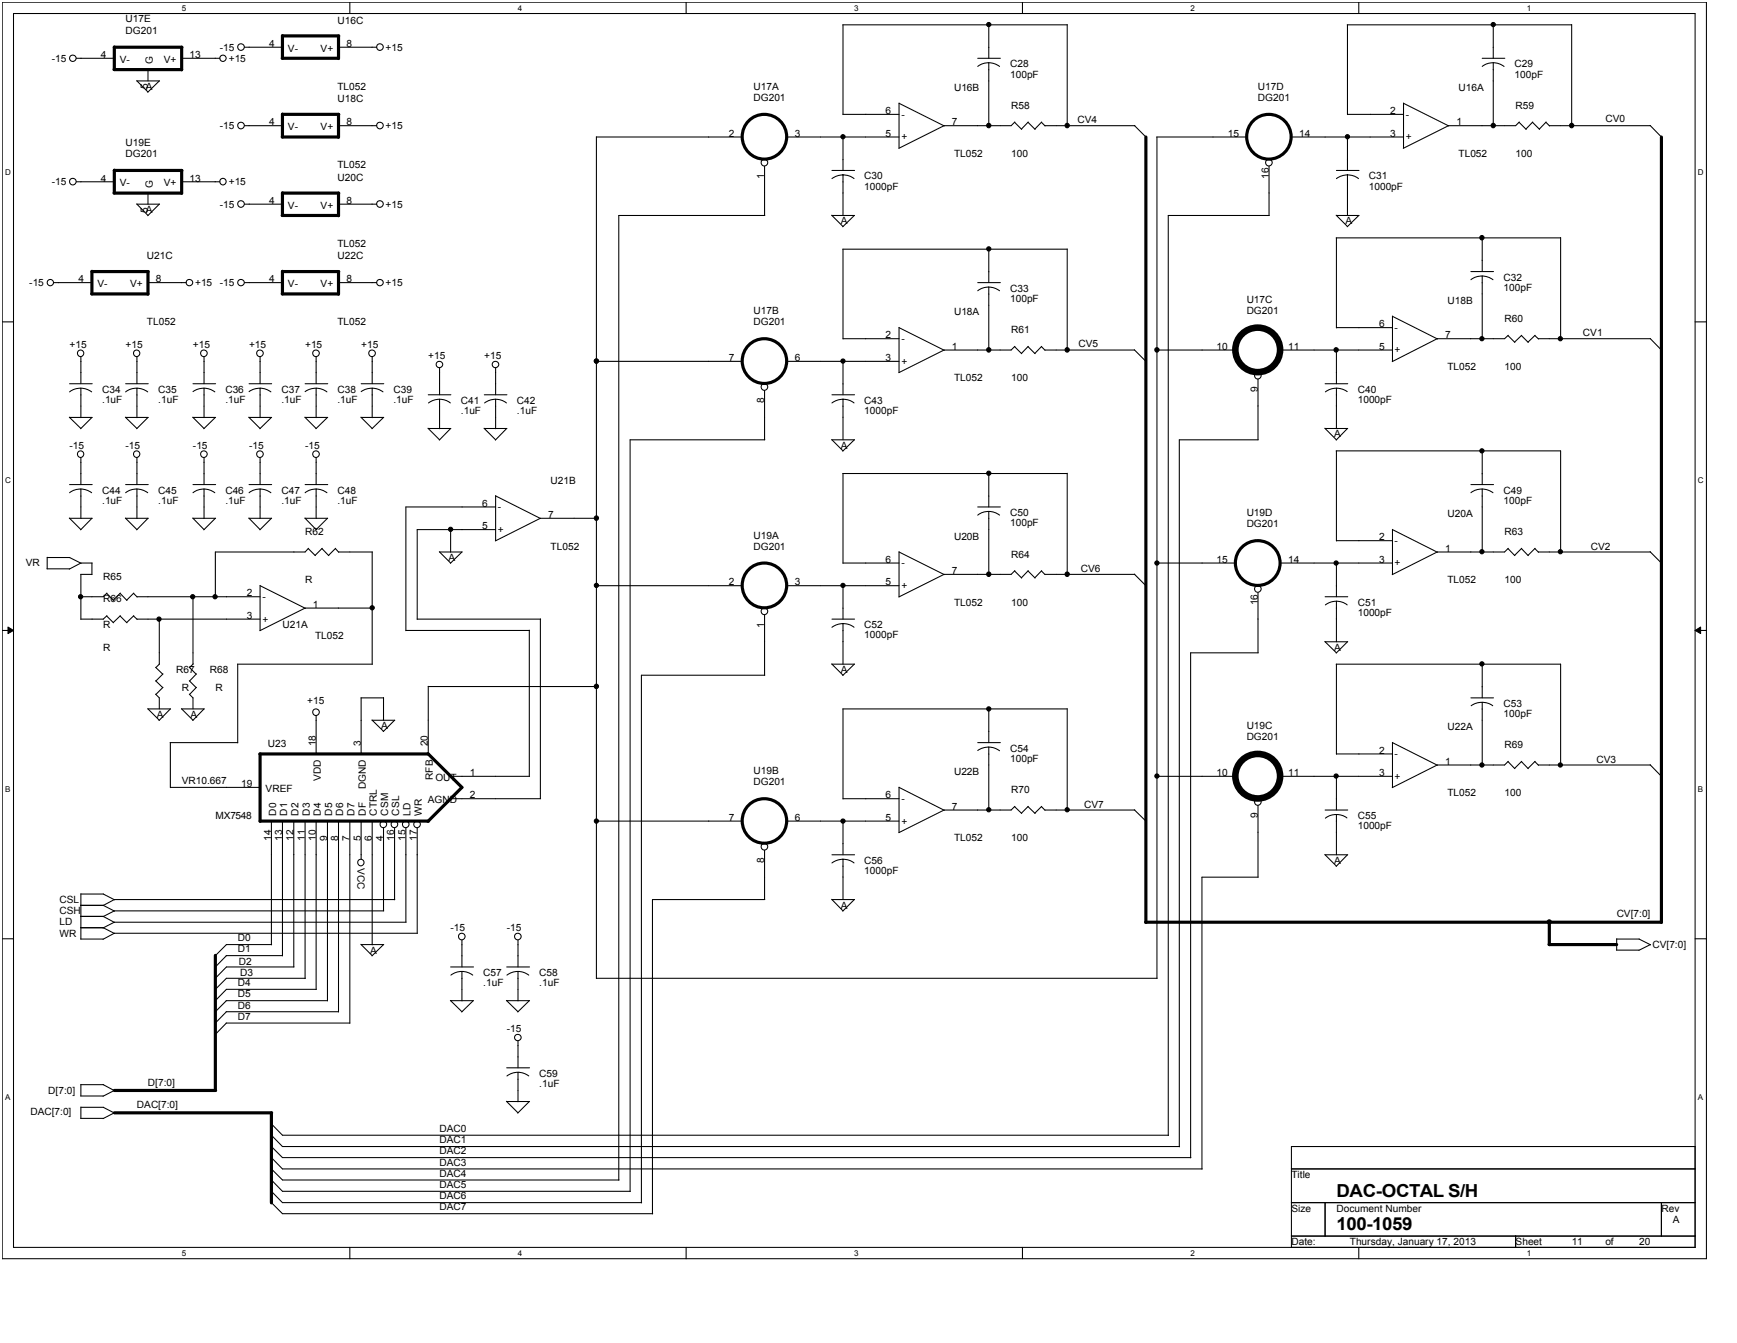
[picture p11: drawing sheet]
<svg xmlns="http://www.w3.org/2000/svg" width="279mm" height="216mm" viewBox="0 0 279 216" stroke-linecap="round" stroke-linejoin="round" font-family="sans-serif">
<path d="M.4 .4h274.1v202h-274.1zM2.2 2.2h270.5v198.3h-270.5z" fill="none" stroke="#000" stroke-width=".17"/>
<g fill="#fff">
<path d="M29.2 .6h.7v1.4h-.7z"/>
<path d="M29.2 200.7h.7v1.4h-.7z"/>
</g>
<path d="M56.3 .4v1.8M56.3 200.5v1.9" fill="none" stroke="#000" stroke-width=".17"/>
<g fill="#fff">
<path d="M83.3 .6h.7v1.4h-.7z"/>
<path d="M83.3 200.7h.7v1.4h-.7z"/>
</g>
<path d="M110.4 .4v1.8M110.4 200.5v1.9" fill="none" stroke="#000" stroke-width=".17"/>
<g fill="#fff">
<path d="M137.4 .6h.7v1.4h-.7z"/>
<path d="M137.4 200.7h.7v1.4h-.7z"/>
</g>
<path d="M164.5 .4v1.8M164.5 200.5v1.9" fill="none" stroke="#000" stroke-width=".17"/>
<g fill="#fff">
<path d="M191.5 .6h.7v1.4h-.7z"/>
<path d="M191.5 200.7h.7v1.4h-.7z"/>
</g>
<path d="M218.6 .4v1.8M218.6 200.5v1.9" fill="none" stroke="#000" stroke-width=".17"/>
<g fill="#fff">
<path d="M245.6 .6h.7v1.4h-.7z"/>
<path d="M245.6 200.7h.7v1.4h-.7z"/>
<path d="M.8 26.9h.9v1.4h-.9z"/>
<path d="M273.1 26.9h.9v1.4h-.9z"/>
<path d="M.8 76.5h.9v1.4h-.9z"/>
<path d="M273.1 76.5h.9v1.4h-.9z"/>
</g>
<path d="M.4 51.7h1.8M272.7 51.7h1.8" fill="none" stroke="#000" stroke-width=".17"/>
<g fill="#fff">
<path d="M.8 126.1h.8v1.4h-.8z"/>
<path d="M273.1 126.1h.8v1.4h-.8z"/>
</g>
<path d="M.4 101.4h1.8M272.7 101.4h1.8" fill="none" stroke="#000" stroke-width=".17"/>
<path d="M1.3 100.8l.9 .6-.9 .5zM272.7 101.4l.8-.6v1.1z" fill="#000"/>
<path d="M1.3 100.8l.9 .6-.9 .5zM272.7 101.4l.8-.6v1.1z" fill="none" stroke="#000" stroke-width=".16"/>
<g fill="#fff">
<path d="M.8 175.7h.8v1.4h-.8z"/>
<path d="M273.1 175.7h.8v1.4h-.8z"/>
</g>
<g fill="none" stroke="#000" stroke-width=".17">
<path d="M12.3 9.4h6.1M22 13l1.8 1.8M22 13h3.7M23.8 11.2v1.8M25.6 13l-1.8 1.8M29.2 9.4h6.2M39.3 7.6h6.1M54.5 7.6h6.1M135.6 4h36.1M135.6 4v14.4M135.6 18.4h9M144.6 16.6v7.2"/>
<path d="M144.6 16.6l7.3 3.6M157.3 9.4h3.6M159 10.1l.8 .1 1 .5M159 10.1l-1.1 .2-.6 .4M159 4v5.4M159 10.1v10.1M163.2 19.7l1.1 1.1M163.2 19.6l-.6 .6h-10.7l-7.3 3.6M165.4 19.7l1.1 1.1M165.4 19.6l-1.1 1.2M167.5 19.7l.6 .5M167.6 19.6l-1.1 1.2"/>
<path d="M171.7 4v16.2M216.7 4h36.1M216.7 4v14.4M216.7 18.4h9.1M225.8 16.6v7.2M225.8 16.6l7.2 3.6M238.4 9.4h3.7M240.2 10.1l.7 .1 1 .5M240.2 10.1l-1.1 .2-.7 .4M240.2 4v5.4M240.2 10.1v10.1M244.3 19.7l1.2 1.1"/>
<path d="M244.4 19.6l-.6 .6h-10.8l-7.3 3.6M246.5 19.7l1.1 1.1M246.5 19.6l-1.1 1.2M248.7 19.7l.6 .5M248.7 19.6l-1.1 1.2M252.8 4v16.2M12.3 29.2h6.1M22 32.8l1.8 1.8M22 32.8h3.7M23.8 31v1.8M25.6 32.8l-1.8 1.9M29.2 29.2h6.2"/>
<path d="M39.3 32.8h6.1M39.3 20.2h6.1M54.5 32.8h6.1M54.5 20.2h6.1M95.9 22h23.5M95.9 22v135.3M123 26.7v7.9M123 34.6h-23.5v155.1M126.6 22h18M133.8 34.6l1.8 1.8M133.8 34.6h3.7M133.8 27.4h3.7"/>
<path d="M135.6 28.1l1.1 .2 .7 .4M135.6 28.1l-.8 .1-1 .5M135.6 22v5.4M135.6 28.1v6.5M137.4 34.6l-1.8 1.9M168.1 20.2h14.4M182.5 20.2l1.8 1.8M186.1 22h14.4M186.1 22v135.3M204.1 26.7v7.9M204.2 34.6h-16.3v147.9M207.7 22h18.1"/>
<path d="M214.9 34.6l1.8 1.8M214.9 38.2h36.1M215 34.6h3.6M215 38.2v14.5M215 27.4h3.6M216.7 28.1l1.2 .2 .6 .4M216.7 28.1l-.7 .1-1 .5M216.7 22v5.4M216.7 28.1v6.5M218.6 34.6l-1.9 1.9M238.4 38.2v5.5M249.2 20.2h16.3"/>
<path d="M251 38.2v16.3M265.4 20.2l1.8 1.8M8.6 45.4h6.2M13 57.4v4.3M22 57.4v4.3M23.8 45.4h6.1M32.8 57.4v4.3M39.3 45.4h6.1M41.8 57.4v4.3M50.9 57.4v4.3M54.5 45.4h6.1M59.9 57.4v4.3"/>
<path d="M70.7 59.1v4.4M79.7 59.1v4.4M95.9 58.1h23.5M126.6 58.1h18M135.6 40.1h36.1M135.6 40.1v14.4M135.6 58.1v5.4M135.6 54.5h9M144.6 52.6v7.3M144.6 52.7l7.3 3.6M157.3 45.4h3.6M159 46.2l.8 .1 1 .4"/>
<path d="M159 46.2l-1.1 .2-.6 .3M159 40.1v5.3M159 46.2v10.1M163.2 55.7l1.1 1.2M163.2 55.7l-.6 .6h-10.7l-7.3 3.6M165.4 55.7l1.1 1.2M165.4 55.7l-1.1 1.1M167.5 55.7l.6 .6M167.6 55.7l-1.1 1.1M168.1 56.3h14.4M171.7 40v16.3M182.5 56.2l1.8 1.9"/>
<path d="M186.1 56.3h12.6M205.9 56.3h18.1M215 56.3v5.4M215 52.7h9M224 50.8v7.3M224 50.9l7.2 3.6M236.6 43.7h3.6M238.4 44.4l1.1 .2 .7 .4M238.4 44.4l-1.1 .2-.7 .4M238.4 44.4v10.1M242.6 53.9l1.1 1.1M242.6 53.9l-.6 .6h-10.8l-7.3 3.6"/>
<path d="M244.7 53.9l1.1 1.1M244.8 53.9l-1.2 1.1M246.9 53.9l.6 .6M246.9 53.9l-1.1 1.1M247.4 54.5h18.1M265.4 54.4l1.8 1.9M11.1 67.1l1.9 1.8M11.2 67.1h3.6M11.2 61.7h3.6M11.2 77.9h3.6M13 62.4l1.1 .2 .6 .4M13 62.4l-1.1 .2-.7 .4"/>
<path d="M13 78.6l1.1 .2 .6 .4M13 78.6l-1.1 .2-.7 .4M13 62.4v4.7M13 73.6v4.3M13 78.6v4.8M14.8 67.1l-1.8 1.8M20.2 67.1l1.8 1.8M20.2 67.1h3.6M20.2 61.7h3.6M20.2 77.9h3.6M22 62.4l1.1 .2 .7 .4M22 62.4l-1.1 .2-.7 .4"/>
<path d="M22 78.6l1.1 .2 .7 .4M22 78.6l-1.1 .2-.7 .4M22 62.4v4.7M22 73.6v4.3M22 78.6v4.8M23.8 67.1l-1.8 1.8M31 67.1l1.8 1.8M31 67.1h3.7M31 61.7h3.7M31 77.9h3.7M32.8 62.4l.8 .1 1 .5M32.8 62.4l-1.1 .2-.7 .4"/>
<path d="M32.8 78.6l.8 .1 1 .5M32.8 78.6l-1.1 .2-.7 .4M32.8 62.4v4.7M32.8 73.6v4.3M32.8 78.6v4.8M34.6 67.1l-1.8 1.8M40 67.1l1.8 1.8M40.1 67.1h3.6M40.1 61.7h3.6M40.1 77.9h3.6M41.8 62.4l.8 .1 1 .5M41.8 62.4l-1.1 .2-.6 .4"/>
<path d="M41.8 78.6l.8 .1 1 .5M41.8 78.6l-1.1 .2-.6 .4M41.8 62.4v4.7M41.8 73.6v4.3M41.8 78.6v4.8M43.7 67.1l-1.9 1.8M49 67.1l1.9 1.8M49.1 67.1h3.6M49.1 61.7h3.6M49.1 77.9h3.6M50.9 78.6l.7 .1 1 .5M50.9 78.6l-1.2 .2-.6 .4"/>
<path d="M50.9 62.4l.7 .1 1 .5M50.9 62.4l-1.2 .2-.6 .4M50.9 62.4v4.7M50.9 73.6v4.3M50.9 78.6v4.8M52.7 67.1l-1.9 1.8M58 67.1l1.9 1.8M58.1 67.1h3.6M58.1 61.7h3.6M59.9 62.4l.7 .1 1 .5M59.9 62.4l-1.1 .2-.7 .4M59.9 62.4v4.7"/>
<path d="M61.7 67.1l-1.9 1.8M68.8 68.8l1.9 1.9M68.9 68.9h3.6M68.9 63.5h3.6M70.7 64.2l1.1 .2 .6 .4M70.7 64.2l-.8 .1-1 .5M70.7 64.2v4.7M72.5 68.9l-1.8 1.8M77.9 68.8l1.8 1.9M77.9 68.9h3.6M77.9 63.5h3.6M79.7 64.2l1.1 .2 .7 .4"/>
<path d="M79.7 64.2l-.8 .1-1 .5M79.7 64.2v4.7M79.7 79.7v7.2M79.7 79.7l7.3 3.7M81.5 68.9l-1.8 1.8M123 62.8v7.9M123 70.7h-21.6v120.9M133.8 70.7l1.8 1.8M133.8 70.7h3.7M133.8 63.5h3.7M135.6 76.1h36.1M135.6 64.2l1.1 .2 .7 .4"/>
<path d="M135.6 64.2l-.8 .1-1 .5M135.6 64.2v6.5M135.6 76.1v14.5M137.4 70.7l-1.8 1.8M159 76.1v5.4M171.7 76.1v16.2M202.4 61v9.7M202.4 70.7h-12.7v113.7M213.1 68.8l1.9 1.9M213.1 68.9h3.7M213.1 61.7h3.7M214.9 72.5h36.1v16.3"/>
<path d="M215 62.4l1 .2 .7 .4M215 62.4l-.8 .1-1 .5M215 62.4v6.5M215 72.5v14.5M216.7 68.9l-1.8 1.8M236.6 77.9h3.6M238.4 78.6l1.1 .2 .7 .4M238.4 78.6l-1.1 .2-.7 .4M238.4 72.5v5.4M238.4 78.6v10.2M7.5 91.4h3.7M7.6 89.6h3.6"/>
<path d="M7.6 89.6v1.8M11.1 83.3l1.9 1.8M11.2 83.3h3.6M11.2 89.6l1.9 1M13 92.3h1.8M13 92.3v7.3M14.8 83.3l-1.8 1.9M14.8 90.5v1.9M14.8 90.5h-1.8l-1.9 1M17.2 99l1.1 1.1M17.2 95.4l1.1 1.1M17.2 99l-.6 .5h-3.6"/>
<path d="M17.2 95.3l-.6 .6h-3.6M19.3 99l1.1 1.1M19.3 95.4l1.1 1.1M19.4 99l-1.2 1.1M19.4 95.3l-1.2 1.2M20.2 83.3l1.8 1.8M20.2 83.3h3.6M21.5 99l.6 .6M21.5 95.4l.6 .6M21.5 99l-1.1 1.1M21.5 95.3l-1.1 1.2M22 99.5h19.8"/>
<path d="M22 95.9h19.8M23.8 83.3l-1.8 1.9M25.6 99.5v7.3M31 83.3l1.8 1.8M31 83.3h3.7M31 95.9v10.9M34.6 83.3l-1.8 1.9M40 83.3l1.8 1.8M40.1 83.3h3.6M41.8 94.1v7.3M41.8 94.2l7.3 3.6M43.7 83.3l-1.9 1.9"/>
<path d="M49 83.3l1.9 1.8M49.1 83.3h3.6M49.6 88.2l1.1 1.1M49.6 88.1l-.5 .6h-14.5v7.3M51.8 88.2l1.1 1.1M51.8 88.1l-1.1 1.2M52.7 83.3l-1.9 1.9M53.9 88.2l.6 .6M54 88.1l-1.2 1.2M54.5 88.7h5.4M59.9 88.7v18.1M59.9 97.8h-10.8l-7.3 3.6"/>
<path d="M67.1 99.5h19.9M70.7 88.7l1.8 1.8M70.7 88.7h3.6M72.5 85.1v3.7M74.3 88.7l-1.9 1.9M79.7 81.5h-14.4v19.9M79.7 85.1h-12.6v14.5M86.9 99.5v28.9M95.9 94.2h23.5M96 83.3h-9.1l-7.2 3.7M123 98.9v9.6M126.6 94.2h18"/>
<path d="M133.8 99.5h3.7M135.6 90.5h9M135.6 94.2v5.3M144.6 88.7v7.2M144.6 88.7l7.3 3.7M157.3 81.5h3.6M159 82.2l.8 .1 1 .5M159 82.2l-1.1 .2-.6 .4M159 82.2v10.2M163.2 91.8l1.1 1.1M163.2 91.7l-.6 .6h-10.7l-7.3 3.7M165.4 91.8l1.1 1.1"/>
<path d="M165.4 91.7l-1.1 1.2M167.5 91.8l.6 .6M167.6 91.7l-1.1 1.2M168.1 92.3h14.4M182.5 92.3l1.8 1.9M186.1 90.5h12.6M202.4 95.3v9.6M205.9 90.5h18.1M213.1 95.9h3.7M215 96.7l1 .2 .7 .3M215 96.7l-.8 .1-1 .4M215 90.5v5.4"/>
<path d="M215 96.7v6.5M215 86.9h9M224 85.1v7.2M224 85.1l7.2 3.7M242.6 88.2l1.1 1.1M242.6 88.1l-.6 .6h-10.8l-7.3 3.7M244.7 88.2l1.1 1.1M244.8 88.1l-1.2 1.2M246.9 88.2l.6 .6M246.9 88.1l-1.1 1.2M247.4 88.7h18.1M265.4 88.7l1.8 1.8"/>
<path d="M23.8 113.9l1.8 1.9M23.8 114h3.6M25 111.6l.6 .6v1.8M25 109.4l1.2 1.1M25 107.3l1.2 1.1M25.7 106.7l-.6 .6M26.2 110.5l-1.1 1.1M26.2 108.3l-1.1 1.2M27.4 119.4h10.8M27.4 114l-1.8 1.8M27.4 119.4v7.2M29.2 113.9l1.8 1.9"/>
<path d="M29.2 114h3.7M30.4 111.6l.6 .6v1.8M30.4 109.4l1.2 1.1M30.4 107.3l1.2 1.1M31.1 106.7l-.6 .6M31.6 110.5l-1.1 1.1M31.6 108.3l-1.1 1.2M32.8 114l-1.8 1.8M38.2 106.8h21.7M38.2 106.8v12.6M50.9 115.1v6.1M58 112.2h3.7"/>
<path d="M58.1 112.2v9M59.8 115.7l1.9 1.9M59.9 115.8h3.6M61.7 112.1v3.7M63.5 115.8l-1.9 1.8M65.3 101.4h19.9M68.9 110.3v10.9M68.9 110.4h27.1M85.1 101.3v23.5M123 108.5h-19.8v84.9M133.8 106.7l1.8 1.8M133.8 106.8h3.7"/>
<path d="M135.6 114h36.1M135.6 100.3l1.1 .2 .7 .3M135.6 100.3l-.8 .1-1 .4M135.6 100.3v6.5M135.6 114v14.4M137.4 106.8l-1.8 1.8M157.3 119.4h3.6M159 114v5.4M171.7 113.9v16.3M202.4 104.9h-10.9v81.2M213.1 103.1l1.9 1.8M213.1 103.2h3.7"/>
<path d="M214.9 106.8h36.1v16.2M215 106.8v14.4M216.7 103.2l-1.8 1.8M224 119.3v7.3M224 119.4l7.2 3.6M236.6 112.2h3.6M238.4 112.9l1.1 .2 .6 .4M238.4 112.9l-1.1 .2-.7 .4M238.4 106.8v5.4M238.4 112.9v10.1M27.4 126.6h14.4M43.7 132v19.9"/>
<path d="M45.4 132v21.7M47.3 132v23.4M49.1 132v25.3M50.9 132v27M52.7 132v28.9M54.5 132v30.7M56.3 132v32.5M58.1 132v6.1M59.9 132v19.9M61.7 133.1v13.3M63.5 133.1v11.6M65.3 133.1v15.2"/>
<path d="M67.1 133.1v16.9M72.4 124.8h12.8M72.4 128.4h14.6M95.9 132h23.5M123 136.7v7.9M126.6 132h18M133.8 137.4h3.7M135.6 138.1l1.1 .2 .7 .4M135.6 138.1l-.8 .1-1 .5M135.6 132v5.4M135.6 138.1v6.5M135.6 128.4h9"/>
<path d="M144.6 126.5v7.3M144.6 126.6l7.3 3.7M159 120.1l.8 .1 1 .5M159 120.1l-1.1 .2-.6 .4M159 120.1v10.2M163.2 129.7l1.1 1.1M163.2 129.6l-.6 .6h-10.7l-7.3 3.7M165.4 129.7l1.1 1.1M165.4 129.6l-1.1 1.1M167.5 129.7l.6 .6M167.6 129.6l-1.1 1.1M168.1 130.2h14.4"/>
<path d="M182.5 130.2l1.8 1.8M186.1 124.8h12.6M202.4 129.5v11.5M205.9 124.8h18.1M213.1 137.4l1.9 1.8M213.1 137.4h3.7M213.1 130.2h3.7M215 130.9l1 .2 .7 .4M215 130.9l-1.2 .2-.6 .4M215 124.8v5.4M215 130.9v6.5M215 121.2h9"/>
<path d="M216.7 137.4l-1.8 1.9M242.6 122.4l1.1 1.2M242.6 122.4l-.6 .6h-10.8l-7.3 3.6M244.7 122.4l1.1 1.2M244.8 122.4l-1.2 1.1M246.9 122.4l.6 .6M246.9 122.4l-1.1 1.1M247.4 123h18.1M265.4 122.9l1.8 1.9M.4 150.9h1.8M13 145.5h3.6M13 147.3h3.6"/>
<path d="M13 149.1h3.6M13 151h3.6M13 143.7v7.3M13 143.7h3.6M16.6 143.7l1.8 1M16.6 145.5l1.8 1M16.6 147.3l1.8 1M16.6 149.1l1.8 1M36.4 153.6h9M36.4 153.6l-1.8 1.9M43.7 151.9h-7.3l-1.8 1.8M47.3 155.4h-10.9l-1.8 1.9"/>
<path d="M49.1 157.3h-12.7l-1.8 1.8M50.9 159h-14.5l-1.8 1.9M58 151.8l1.9 1.8M58.1 151.9h3.6M61.7 151.9l-1.9 1.8M61.7 146.4h-43.3l-1.8 1M63.5 144.6h-45.1l-1.8 1M65.3 148.3h-46.9l-1.8 .9M67.1 150h-48.7l-1.8 1M72.5 155.4h3.7M74.3 156.2l.7 .1 1 .5M74.3 156.2l-.8 .1-1 .5"/>
<path d="M74.3 151.1v4.3M74.3 156.2v4.7M81.5 155.4h3.7M83.3 156.2l.8 .1 1 .5M83.3 156.2l-.8 .1-1 .5M83.3 151.1v4.3M83.3 156.2v4.7M95.9 157.3h90.2M123 144.6h-18.1v50.6M133.8 144.6l1.8 1.8M133.8 144.6h3.7M137.4 144.6l-1.8 1.9"/>
<path d="M202.4 141h-9.1v47M260 152.7h3.6M260 151h3.7M260 150.9v1.8M263.6 151l1.9 .9M265.5 151.9l-1.9 .9M272.7 150.9h1.8M13 176.2h3.6M13 179.8h3.6M13 174.3v1.9M13 178v1.8M13 174.4h3.6"/>
<path d="M13 178h3.6M16.6 174.4l1.8 .9M16.6 178l1.8 .9M18.4 175.3l-1.8 .9M18.4 178.9l-1.8 .9M36.4 160.9h16.3M36.4 162.6h18.1M36.4 164.5h19.9M36.4 164.5l-1.8 1.8M36.4 162.6l-1.8 1.9M36.4 160.9l-1.8 1.8M72.4 160.8l1.9 1.8"/>
<path d="M72.5 160.9h3.7M76.1 160.9l-1.8 1.8M81.5 160.8l1.8 1.8M81.5 177l1.8 1.9M81.5 160.9h3.7M81.5 177.1h3.7M81.5 171.7h3.7M83.3 172.4l.8 .1 1 .5M83.3 172.4l-.8 .1-1 .5M83.3 167.3v4.4M83.3 172.4v4.7M85.1 160.9l-1.8 1.8"/>
<path d="M85.1 177.1l-1.8 1.8M43.6 182.5l1.8 1.8h144.3M43.6 186.1l1.8 1.8h148M43.6 191.5l1.8 1.8h57.8M43.6 193.3l1.8 1.8h59.6M43.6 189.7l1.8 1.8h56M43.6 187.9l1.8 1.8h54.2M43.6 184.3l1.8 1.8h146.2M43.6 180.6l1.8 1.9h142.6M207.7 184.3h65v16.2h-65zM207.7 187.9h65M207.7 193.3h65"/>
<path d="M207.7 198.7h65M213.1 193.3v5.4M243.8 198.7v1.8M267.2 193.3v5.4"/>
<circle cx="11.7" cy="9.4" r=".52"/>
<circle cx="35.9" cy="9.4" r=".51"/>
<circle cx="38.8" cy="7.6" r=".54"/>
<circle cx="61.1" cy="7.6" r=".54"/>
<circle cx="159" cy="3.9" r=".34"/>
<circle cx="240.2" cy="3.9" r=".34"/>
<circle cx="11.7" cy="29.2" r=".54"/>
<circle cx="35.9" cy="29.2" r=".52"/>
<circle cx="38.8" cy="20.2" r=".54"/>
<circle cx="38.8" cy="32.8" r=".54"/>
<circle cx="61.1" cy="20.2" r=".54"/>
<circle cx="61.1" cy="32.8" r=".54"/>
<circle cx="123" cy="26.1" r=".54"/>
<circle cx="135.6" cy="22" r=".34"/>
<circle cx="159" cy="20.2" r=".35"/>
<circle cx="171.6" cy="20.2" r=".35"/>
<circle cx="204.1" cy="26.1" r=".54"/>
<circle cx="216.7" cy="22" r=".34"/>
<circle cx="238.4" cy="38.2" r=".35"/>
<circle cx="240.2" cy="20.2" r=".35"/>
<circle cx="252.8" cy="20.2" r=".35"/>
<circle cx="8.1" cy="45.4" r=".51"/>
<circle cx="13" cy="56.8" r=".52"/>
<circle cx="22" cy="56.8" r=".52"/>
<circle cx="30.5" cy="45.4" r=".52"/>
<circle cx="32.8" cy="56.8" r=".54"/>
<circle cx="38.8" cy="45.4" r=".52"/>
<circle cx="41.8" cy="56.8" r=".54"/>
<circle cx="50.8" cy="56.8" r=".54"/>
<circle cx="59.8" cy="56.8" r=".54"/>
<circle cx="61.1" cy="45.4" r=".52"/>
<circle cx="70.7" cy="58.6" r=".52"/>
<circle cx="79.7" cy="58.6" r=".52"/>
<circle cx="95.9" cy="58" r=".34"/>
<circle cx="135.6" cy="58" r=".34"/>
<circle cx="159" cy="56.2" r=".35"/>
<circle cx="159" cy="40" r=".34"/>
<circle cx="171.6" cy="56.2" r=".35"/>
<circle cx="186.1" cy="56.2" r=".35"/>
<circle cx="214.9" cy="56.2" r=".35"/>
<circle cx="238.4" cy="54.4" r=".34"/>
<circle cx="251" cy="54.4" r=".34"/>
<circle cx="13" cy="73" r=".52"/>
<circle cx="22" cy="73" r=".52"/>
<circle cx="32.8" cy="73" r=".54"/>
<circle cx="41.8" cy="73" r=".54"/>
<circle cx="50.8" cy="73" r=".54"/>
<circle cx="123" cy="62.2" r=".54"/>
<circle cx="159" cy="76.1" r=".34"/>
<circle cx="202.3" cy="60.4" r=".54"/>
<circle cx="238.4" cy="72.5" r=".34"/>
<circle cx="13" cy="95.9" r=".34"/>
<circle cx="25.6" cy="99.5" r=".34"/>
<circle cx="31" cy="95.9" r=".34"/>
<circle cx="34.6" cy="95.9" r=".34"/>
<circle cx="59.9" cy="97.7" r=".34"/>
<circle cx="72.5" cy="85.1" r=".34"/>
<circle cx="95.9" cy="83.3" r=".35"/>
<circle cx="95.9" cy="94.1" r=".34"/>
<circle cx="123" cy="98.3" r=".54"/>
<circle cx="135.6" cy="94.1" r=".34"/>
<circle cx="159" cy="92.3" r=".35"/>
<circle cx="171.6" cy="92.3" r=".35"/>
<circle cx="186.1" cy="90.5" r=".34"/>
<circle cx="202.3" cy="94.7" r=".54"/>
<circle cx="214.9" cy="90.5" r=".34"/>
<circle cx="238.4" cy="88.7" r=".34"/>
<circle cx="251" cy="88.7" r=".34"/>
<circle cx="50.8" cy="114.5" r=".54"/>
<circle cx="95.9" cy="110.3" r=".35"/>
<circle cx="159" cy="114" r=".34"/>
<circle cx="238.4" cy="106.7" r=".34"/>
<circle cx="58" cy="138.7" r=".52"/>
<circle cx="61.7" cy="132.5" r=".54"/>
<circle cx="63.4" cy="132.5" r=".54"/>
<circle cx="65.3" cy="132.5" r=".54"/>
<circle cx="67.1" cy="132.5" r=".54"/>
<circle cx="95.9" cy="132" r=".34"/>
<circle cx="123" cy="136.1" r=".54"/>
<circle cx="135.6" cy="132" r=".34"/>
<circle cx="159" cy="130.2" r=".34"/>
<circle cx="171.7" cy="130.2" r=".34"/>
<circle cx="186.1" cy="124.8" r=".34"/>
<circle cx="202.3" cy="128.9" r=".54"/>
<circle cx="214.9" cy="124.8" r=".34"/>
<circle cx="238.4" cy="123" r=".34"/>
<circle cx="251" cy="123" r=".34"/>
<circle cx="74.3" cy="150.6" r=".54"/>
<circle cx="83.3" cy="150.6" r=".54"/>
<circle cx="249.2" cy="148.2" r=".34"/>
<circle cx="83.3" cy="166.8" r=".52"/>
</g>
<g fill="none" stroke="#000" stroke-width=".51">
<path d="M18.3 11.2h10.9M18.4 7.6h10.9M18.4 7.5v3.7M29.2 7.6v3.6M45.4 9.4h9.1M45.4 5.8h9.1M45.4 5.7v3.7M45.4 18.3v3.7M45.4 18.4h9.1M54.5 5.8v3.6M54.5 18.4v3.7M18.3 31h10.9"/>
<path d="M18.4 27.4v3.6M18.4 27.4h10.9M29.2 27.4v3.7M45.4 34.6h9.1M45.4 22h9.1M45.4 31v3.6M45.4 31h9.1M54.5 31v3.7M184.3 22v126.3M267.2 22v126.3M14.7 47.3h9.1M14.8 43.7h9"/>
<path d="M14.8 43.6v3.7M23.8 43.7v3.6M45.4 47.3h9.1M45.4 43.6v3.7M45.4 43.7h9.1M54.5 43.7v3.6M41.8 121.2h27.1M41.8 121.2v10.8M41.8 132h27.1M68.8 121.2l5.5 5.4-5.5 5.4M34.6 153.6v21.7M184.3 148.3h82.9"/>
<path d="M249.2 151.9h10.8M249.2 148.2v3.7M18.4 178.9h25.3M18.4 175.3h16.3M43.7 178.9v14.5"/>
<circle cx="122.9" cy="22" r="3.6"/>
<circle cx="204.1" cy="22" r="3.6"/>
<circle cx="122.9" cy="58" r="3.6"/>
<circle cx="122.9" cy="94.1" r="3.6"/>
<circle cx="202.3" cy="90.5" r="3.6"/>
<circle cx="123" cy="132" r="3.6"/>
</g>
<g fill="none" stroke="#000" stroke-width="1.1">
<circle cx="202.3" cy="56.2" r="3.6"/>
<circle cx="202.3" cy="124.8" r="3.6"/>
</g>
<g fill="#000">
<circle cx="159" cy="3.9" r=".34"/>
<circle cx="240.2" cy="3.9" r=".34"/>
<circle cx="135.6" cy="22" r=".34"/>
<circle cx="159" cy="20.2" r=".35"/>
<circle cx="171.6" cy="20.2" r=".35"/>
<circle cx="216.7" cy="22" r=".34"/>
<circle cx="238.4" cy="38.2" r=".35"/>
<circle cx="240.2" cy="20.2" r=".35"/>
<circle cx="252.8" cy="20.2" r=".35"/>
<circle cx="95.9" cy="58" r=".34"/>
<circle cx="135.6" cy="58" r=".34"/>
<circle cx="159" cy="56.2" r=".35"/>
<circle cx="159" cy="40" r=".34"/>
<circle cx="171.6" cy="56.2" r=".35"/>
<circle cx="186.1" cy="56.2" r=".35"/>
<circle cx="214.9" cy="56.2" r=".35"/>
<circle cx="238.4" cy="54.4" r=".34"/>
<circle cx="251" cy="54.4" r=".34"/>
<circle cx="159" cy="76.1" r=".34"/>
<circle cx="238.4" cy="72.5" r=".34"/>
<circle cx="13" cy="95.9" r=".34"/>
<circle cx="25.6" cy="99.5" r=".34"/>
<circle cx="31" cy="95.9" r=".34"/>
<circle cx="34.6" cy="95.9" r=".34"/>
<circle cx="59.9" cy="97.7" r=".34"/>
<circle cx="72.5" cy="85.1" r=".34"/>
<circle cx="95.9" cy="83.3" r=".35"/>
<circle cx="95.9" cy="94.1" r=".34"/>
<circle cx="135.6" cy="94.1" r=".34"/>
<circle cx="159" cy="92.3" r=".35"/>
<circle cx="171.6" cy="92.3" r=".35"/>
<circle cx="186.1" cy="90.5" r=".34"/>
<circle cx="214.9" cy="90.5" r=".34"/>
<circle cx="238.4" cy="88.7" r=".34"/>
<circle cx="251" cy="88.7" r=".34"/>
<circle cx="95.9" cy="110.3" r=".35"/>
<circle cx="159" cy="114" r=".34"/>
<circle cx="238.4" cy="106.7" r=".34"/>
<circle cx="95.9" cy="132" r=".34"/>
<circle cx="135.6" cy="132" r=".34"/>
<circle cx="159" cy="130.2" r=".34"/>
<circle cx="171.7" cy="130.2" r=".34"/>
<circle cx="186.1" cy="124.8" r=".34"/>
<circle cx="214.9" cy="124.8" r=".34"/>
<circle cx="238.4" cy="123" r=".34"/>
<circle cx="251" cy="123" r=".34"/>
<circle cx="249.2" cy="148.2" r=".34"/>
</g>
<g font-size="2.9">
<text x="215" y="197.8">100-1059</text>
<text x="215" y="192.4">DAC-OCTAL S/H</text>
</g>
<g font-size="1.6">
<text x="20.2" y="3.6">U17E</text>
<text x="20.2" y="5.4">DG201</text>
<text x="54.3" y="3.8">U16C</text>
<text x="8.3" y="9.9">-15</text>
<text x="16.2" y="9.3">4</text>
<text x="19.3" y="10.1">V-</text>
<text x="24.6" y="10.3" transform="rotate(-90 24.6 10.3)">G</text>
<text x="26.3" y="10.1">V+</text>
<text x="30.5" y="9.3">13</text>
<text x="35.4" y="8.1">-15</text>
<text x="36.8" y="9.9">+15</text>
<text x="43.3" y="7.5">4</text>
<text x="46.3" y="8.3">V-</text>
<text x="51.6" y="8.3">V+</text>
<text x="55.7" y="7.5">8</text>
<text x="62" y="8.1">+15</text>
<text x="162.5" y="10.8">C28</text>
<text x="243.6" y="10.8">C29</text>
<text x="23.5" y="14.4">A</text>
<text x="23.8" y="14.3" transform="rotate(-90 23.8 14.3)">5</text>
<text x="54.3" y="14.4">TL052</text>
<text x="54.3" y="16.4">U18C</text>
<text x="121.2" y="14.4">U17A</text>
<text x="121.2" y="16.2">DG201</text>
<text x="153.5" y="14.6">U16B</text>
<text x="162.5" y="12.5">100pF</text>
<text x="162.6" y="17.5">R58</text>
<text x="202.4" y="14.4">U17D</text>
<text x="202.4" y="16.2">DG201</text>
<text x="234.6" y="14.6">U16A</text>
<text x="243.6" y="12.5">100pF</text>
<text x="243.8" y="17.5">R59</text>
<text x="20.2" y="23.5">U19E</text>
<text x="35.4" y="20.8">-15</text>
<text x="43.3" y="20.2">4</text>
<text x="46.3" y="20.9">V-</text>
<text x="51.6" y="20.9">V+</text>
<text x="55.7" y="20.2">8</text>
<text x="62" y="20.8">+15</text>
<text x="117.2" y="22">2</text>
<text x="127.9" y="22">3</text>
<text x="142.5" y="18.3">6</text>
<text x="142.5" y="22">5</text>
<text x="145" y="22.5">+</text>
<text x="145" y="18.9">-</text>
<text x="153.1" y="20.2">7</text>
<text x="173.3" y="19.8">CV4</text>
<text x="197.5" y="22">15</text>
<text x="209" y="22">14</text>
<text x="223.6" y="18.3">2</text>
<text x="223.6" y="22">3</text>
<text x="226.1" y="22.5">+</text>
<text x="226.1" y="18.9">-</text>
<text x="234.3" y="20.2">1</text>
<text x="258.2" y="19.7">CV0</text>
<text x="8.3" y="29.8">-15</text>
<text x="16.2" y="29.2">4</text>
<text x="19.3" y="29.9">V-</text>
<text x="20.2" y="25.2">DG201</text>
<text x="26.3" y="29.9">V+</text>
<text x="30.5" y="29.2">13</text>
<text x="36.8" y="29.8">+15</text>
<text x="54.3" y="29.1">U20C</text>
<text x="54.3" y="27.1">TL052</text>
<text x="122.9" y="28.8" transform="rotate(-90 122.9 28.8)">1</text>
<text x="139" y="28.8">C30</text>
<text x="153.5" y="25.2">TL052</text>
<text x="162.6" y="25.2">100</text>
<text x="204.1" y="28.8" transform="rotate(-90 204.1 28.8)">16</text>
<text x="220.2" y="28.8">C31</text>
<text x="234.6" y="25.2">TL052</text>
<text x="243.8" y="25.2">100</text>
<text x="23.5" y="34.3">A</text>
<text x="23.8" y="34.2" transform="rotate(-90 23.8 34.2)">5</text>
<text x="24.6" y="30.2" transform="rotate(-90 24.6 30.2)">G</text>
<text x="35.4" y="33.4">-15</text>
<text x="43.3" y="32.8">4</text>
<text x="46.3" y="33.5">V-</text>
<text x="51.6" y="33.5">V+</text>
<text x="55.7" y="32.8">8</text>
<text x="62" y="33.4">+15</text>
<text x="139" y="30.5">1000pF</text>
<text x="220.2" y="30.5">1000pF</text>
<text x="23.6" y="41.7">U21C</text>
<text x="54.3" y="39.7">TL052</text>
<text x="54.3" y="41.7">U22C</text>
<text x="135.3" y="36.1">A</text>
<text x="216.4" y="36.1">A</text>
<text x="4.7" y="46">-15</text>
<text x="12.6" y="45.4">4</text>
<text x="15.7" y="46.2">V-</text>
<text x="20.9" y="46.2">V+</text>
<text x="25.1" y="45.4">8</text>
<text x="31.4" y="46">+15</text>
<text x="35.4" y="46">-15</text>
<text x="43.3" y="45.4">4</text>
<text x="46.3" y="46.2">V-</text>
<text x="51.6" y="46.2">V+</text>
<text x="55.7" y="45.4">8</text>
<text x="62" y="46">+15</text>
<text x="162.5" y="46.9">C33</text>
<text x="241.8" y="45.1">C32</text>
<text x="241.8" y="46.7">100pF</text>
<text x="23.6" y="52.3">TL052</text>
<text x="54.3" y="52.3">TL052</text>
<text x="121.2" y="50.5">U17B</text>
<text x="121.2" y="52.3">DG201</text>
<text x="153.5" y="50.7">U18A</text>
<text x="162.5" y="48.5">100pF</text>
<text x="162.6" y="53.6">R61</text>
<text x="200.5" y="48.7">U17C</text>
<text x="200.5" y="50.5">DG201</text>
<text x="221.8" y="52.6">6</text>
<text x="224.3" y="53.2">-</text>
<text x="232.8" y="48.9">U18B</text>
<text x="242" y="51.7">R60</text>
<text x="254.6" y="53.9">CV1</text>
<text x="11.2" y="55.9">+15</text>
<text x="20.2" y="55.9">+15</text>
<text x="31" y="55.9">+15</text>
<text x="40.1" y="55.9">+15</text>
<text x="49.1" y="55.9">+15</text>
<text x="58.1" y="55.9">+15</text>
<text x="68.9" y="57.7">+15</text>
<text x="77.9" y="57.7">+15</text>
<text x="117.2" y="58">7</text>
<text x="127.9" y="58">6</text>
<text x="142.5" y="54.4">2</text>
<text x="142.5" y="58">3</text>
<text x="145" y="58.6">+</text>
<text x="145" y="55">-</text>
<text x="153.1" y="56.2">1</text>
<text x="173.5" y="55.7">CV5</text>
<text x="195.7" y="56.2">10</text>
<text x="207.2" y="56.2">11</text>
<text x="221.8" y="56.2">5</text>
<text x="224.3" y="56.8">+</text>
<text x="232.4" y="54.4">7</text>
<text x="232.8" y="59.5">TL052</text>
<text x="242" y="59.5">100</text>
<text x="16.4" y="63.1">C34</text>
<text x="16.4" y="64.7">.1uF</text>
<text x="25.5" y="63.1">C35</text>
<text x="25.5" y="64.7">.1uF</text>
<text x="36.2" y="63.1">C36</text>
<text x="36.2" y="64.7">.1uF</text>
<text x="45.3" y="63.1">C37</text>
<text x="45.3" y="64.7">.1uF</text>
<text x="54.3" y="63.1">C38</text>
<text x="54.3" y="64.7">.1uF</text>
<text x="63.3" y="63.1">C39</text>
<text x="63.3" y="64.7">.1uF</text>
<text x="74.1" y="64.9">C41</text>
<text x="83.2" y="64.9">C42</text>
<text x="122.9" y="64.8" transform="rotate(-90 122.9 64.8)">8</text>
<text x="139" y="64.9">C43</text>
<text x="153.5" y="61.3">TL052</text>
<text x="162.6" y="61.3">100</text>
<text x="202.3" y="63" transform="rotate(-90 202.3 63)">9</text>
<text x="218.4" y="63.1">C40</text>
<text x="218.4" y="64.7">1000pF</text>
<text x="74.1" y="66.6">.1uF</text>
<text x="83.2" y="66.6">.1uF</text>
<text x="139" y="66.6">1000pF</text>
<text x="214.6" y="70.3">A</text>
<text x="11.2" y="72.1">-15</text>
<text x="20.2" y="72.1">-15</text>
<text x="31" y="72.1">-15</text>
<text x="40.1" y="72.1">-15</text>
<text x="49.1" y="72.1">-15</text>
<text x="88.6" y="77.7">U21B</text>
<text x="135.3" y="72.1">A</text>
<text x="16.4" y="79.3">C44</text>
<text x="16.4" y="81">.1uF</text>
<text x="25.5" y="79.3">C45</text>
<text x="25.5" y="81">.1uF</text>
<text x="36.2" y="79.3">C46</text>
<text x="36.2" y="81">.1uF</text>
<text x="45.3" y="79.3">C47</text>
<text x="45.3" y="81">.1uF</text>
<text x="54.3" y="79.3">C48</text>
<text x="54.3" y="81">.1uF</text>
<text x="77.6" y="81.5">6</text>
<text x="80.1" y="82">-</text>
<text x="88.2" y="83.3">7</text>
<text x="162.5" y="82.9">C50</text>
<text x="200.5" y="82.9">U19D</text>
<text x="232.8" y="83.1">U20A</text>
<text x="241.8" y="79.3">C49</text>
<text x="241.8" y="81">100pF</text>
<text x="49.1" y="86">R62</text>
<text x="77.6" y="85.1">5</text>
<text x="80.1" y="85.6">+</text>
<text x="88.6" y="88.4">TL052</text>
<text x="121.2" y="86.6">U19A</text>
<text x="121.2" y="88.4">DG201</text>
<text x="153.5" y="86.7">U20B</text>
<text x="162.5" y="84.6">100pF</text>
<text x="162.6" y="89.6">R64</text>
<text x="200.5" y="84.8">DG201</text>
<text x="221.8" y="86.9">2</text>
<text x="224.3" y="87.5">-</text>
<text x="232.4" y="88.7">1</text>
<text x="242" y="86">R63</text>
<text x="255.9" y="88.4">CV2</text>
<text x="4.2" y="91.1">VR</text>
<text x="16.6" y="93.2">R65</text>
<text x="39.7" y="95.9">2</text>
<text x="49.1" y="93.8">R</text>
<text x="72.1" y="90.2">A</text>
<text x="117.2" y="94.1">2</text>
<text x="127.9" y="94.1">3</text>
<text x="142.5" y="90.5">6</text>
<text x="142.5" y="94.1">5</text>
<text x="145" y="94.7">+</text>
<text x="145" y="91.1">-</text>
<text x="153.1" y="92.3">7</text>
<text x="173.9" y="92">CV6</text>
<text x="195.7" y="90.5">15</text>
<text x="207.2" y="90.5">14</text>
<text x="221.8" y="90.5">3</text>
<text x="224.3" y="91.1">+</text>
<text x="232.8" y="93.8">TL052</text>
<text x="242" y="93.8">100</text>
<text x="16.6" y="96.8">R66</text>
<text x="16.6" y="101">R</text>
<text x="39.7" y="99.5">3</text>
<text x="42.2" y="100.1">+</text>
<text x="42.2" y="96.5">-</text>
<text x="45.4" y="101">U21A</text>
<text x="50.3" y="97.7">1</text>
<text x="122.9" y="100.9" transform="rotate(-90 122.9 100.9)">1</text>
<text x="139" y="101">C52</text>
<text x="153.5" y="97.4">TL052</text>
<text x="162.6" y="97.4">100</text>
<text x="202.3" y="97.3" transform="rotate(-90 202.3 97.3)">16</text>
<text x="218.4" y="97.4">C51</text>
<text x="218.4" y="99">1000pF</text>
<text x="16.6" y="104.6">R</text>
<text x="50.7" y="102.8">TL052</text>
<text x="139" y="102.6">1000pF</text>
<text x="214.6" y="104.6">A</text>
<text x="28.3" y="108.2">R67</text>
<text x="29.2" y="111.1">R</text>
<text x="33.8" y="108.2">R68</text>
<text x="34.6" y="111.1">R</text>
<text x="49.4" y="113.2">+15</text>
<text x="135.3" y="108.2">A</text>
<text x="241.8" y="113.6">C53</text>
<text x="25.2" y="115.4">A</text>
<text x="30.7" y="115.4">A</text>
<text x="50.8" y="119.9" transform="rotate(-90 50.8 119.9)">18</text>
<text x="58" y="119.9" transform="rotate(-90 58 119.9)">3</text>
<text x="61.3" y="117.2">A</text>
<text x="68.8" y="119.9" transform="rotate(-90 68.8 119.9)">20</text>
<text x="200.5" y="117.2">U19C</text>
<text x="200.5" y="119">DG201</text>
<text x="232.8" y="117.4">U22A</text>
<text x="241.8" y="115.2">100pF</text>
<text x="43.1" y="120.1">U23</text>
<text x="51.6" y="125.6" transform="rotate(-90 51.6 125.6)">VDD</text>
<text x="69.6" y="125.4" transform="rotate(-90 69.6 125.4)">RFB</text>
<text x="70" y="125.5">OUT</text>
<text x="75.6" y="124.8">1</text>
<text x="121.2" y="124.4">U19B</text>
<text x="153.5" y="124.6">U22B</text>
<text x="162.5" y="120.8">C54</text>
<text x="162.5" y="122.4">100pF</text>
<text x="195.7" y="124.8">10</text>
<text x="207.2" y="124.8">11</text>
<text x="221.8" y="121.2">2</text>
<text x="221.8" y="124.8">3</text>
<text x="224.3" y="125.4">+</text>
<text x="224.3" y="121.7">-</text>
<text x="232.4" y="122.9">1</text>
<text x="242" y="120.3">R69</text>
<text x="256.8" y="122.6">CV3</text>
<text x="29.2" y="126.1">VR10.667</text>
<text x="34.6" y="131.7">MX7548</text>
<text x="38.8" y="126.5">19</text>
<text x="42.7" y="127.3">VREF</text>
<text x="44.4" y="131.1" transform="rotate(-90 44.4 131.1)">D0</text>
<text x="46.2" y="131.1" transform="rotate(-90 46.2 131.1)">D1</text>
<text x="48" y="131.1" transform="rotate(-90 48 131.1)">D2</text>
<text x="49.8" y="131.1" transform="rotate(-90 49.8 131.1)">D3</text>
<text x="51.6" y="131.1" transform="rotate(-90 51.6 131.1)">D4</text>
<text x="53.4" y="131.1" transform="rotate(-90 53.4 131.1)">D5</text>
<text x="55.2" y="131.1" transform="rotate(-90 55.2 131.1)">D6</text>
<text x="57" y="131.1" transform="rotate(-90 57 131.1)">D7</text>
<text x="58.9" y="131.1" transform="rotate(-90 58.9 131.1)">DF</text>
<text x="58.9" y="126.9" transform="rotate(-90 58.9 126.9)">DGND</text>
<text x="60.6" y="131.1" transform="rotate(-90 60.6 131.1)">CTRL</text>
<text x="62.5" y="131.1" transform="rotate(-90 62.5 131.1)">CSM</text>
<text x="64.2" y="131.1" transform="rotate(-90 64.2 131.1)">CSL</text>
<text x="66" y="131.1" transform="rotate(-90 66 131.1)">LD</text>
<text x="67.9" y="131.1" transform="rotate(-90 67.9 131.1)">WR</text>
<text x="68.8" y="129.1">AGND</text>
<text x="75.6" y="128.4">2</text>
<text x="117.2" y="132">7</text>
<text x="121.2" y="126.2">DG201</text>
<text x="127.9" y="132">6</text>
<text x="142.5" y="128.4">6</text>
<text x="142.5" y="132">5</text>
<text x="145" y="129">-</text>
<text x="153.1" y="130.2">7</text>
<text x="162.6" y="127.5">R70</text>
<text x="174.4" y="129.8">CV7</text>
<text x="202.3" y="131.5" transform="rotate(-90 202.3 131.5)">9</text>
<text x="218.4" y="131.7">C55</text>
<text x="232.8" y="128">TL052</text>
<text x="242" y="128">100</text>
<text x="43.6" y="135.1" transform="rotate(-90 43.6 135.1)">14</text>
<text x="45.4" y="135.1" transform="rotate(-90 45.4 135.1)">13</text>
<text x="47.2" y="135.1" transform="rotate(-90 47.2 135.1)">12</text>
<text x="49" y="135.1" transform="rotate(-90 49 135.1)">11</text>
<text x="50.8" y="135.1" transform="rotate(-90 50.8 135.1)">10</text>
<text x="52.6" y="135.1" transform="rotate(-90 52.6 135.1)">9</text>
<text x="54.4" y="135.1" transform="rotate(-90 54.4 135.1)">8</text>
<text x="56.2" y="135.1" transform="rotate(-90 56.2 135.1)">7</text>
<text x="58" y="135.1" transform="rotate(-90 58 135.1)">5</text>
<text x="59.8" y="135.1" transform="rotate(-90 59.8 135.1)">6</text>
<text x="61.6" y="135.1" transform="rotate(-90 61.6 135.1)">4</text>
<text x="63.4" y="135.1" transform="rotate(-90 63.4 135.1)">16</text>
<text x="65.2" y="135.1" transform="rotate(-90 65.2 135.1)">15</text>
<text x="67.1" y="135.1" transform="rotate(-90 67.1 135.1)">17</text>
<text x="145" y="132.5">+</text>
<text x="153.5" y="135.3">TL052</text>
<text x="162.6" y="135.3">100</text>
<text x="218.4" y="133.3">1000pF</text>
<text x="57.5" y="139.6" transform="rotate(90 57.5 139.6)">VCC</text>
<text x="122.9" y="138.7" transform="rotate(-90 122.9 138.7)">8</text>
<text x="139" y="138.9">C56</text>
<text x="139" y="140.5">1000pF</text>
<text x="214.6" y="138.9">A</text>
<text x="9.6" y="145.2">CSL</text>
<text x="9.6" y="147">CSH</text>
<text x="9.6" y="148.8">LD</text>
<text x="72.5" y="149.7">-15</text>
<text x="81.5" y="149.7">-15</text>
<text x="135.3" y="146.1">A</text>
<text x="260" y="147.5">CV[7:0]</text>
<text x="9.6" y="150.6">WR</text>
<text x="38.2" y="151.3">D0</text>
<text x="38.2" y="153.1">D1</text>
<text x="38.4" y="155.1">D2</text>
<text x="59.5" y="153.3">A</text>
<text x="265.8" y="152.4">CV[7:0]</text>
<text x="38.2" y="160.3">D5</text>
<text x="38.2" y="158.5">D4</text>
<text x="38.6" y="156.9">D3</text>
<text x="77.7" y="156.9">C57</text>
<text x="77.7" y="158.5">.1uF</text>
<text x="86.7" y="156.9">C58</text>
<text x="86.7" y="158.5">.1uF</text>
<text x="38.2" y="162.1">D6</text>
<text x="38.2" y="163.9">D7</text>
<text x="81.5" y="165.9">-15</text>
<text x="86.7" y="173.1">C59</text>
<text x="4.9" y="179.2">DAC[7:0]</text>
<text x="7.8" y="175.8">D[7:0]</text>
<text x="22" y="178.2">DAC[7:0]</text>
<text x="23.8" y="174.5">D[7:0]</text>
<text x="86.7" y="174.8">.1uF</text>
<text x="70.7" y="181.9">DAC0</text>
<text x="70.7" y="183.8">DAC1</text>
<text x="70.7" y="185.5">DAC2</text>
<text x="70.7" y="187.4">DAC3</text>
<text x="70.7" y="191">DAC5</text>
<text x="70.7" y="189.2">DAC4</text>
<text x="207.7" y="189.4">Title</text>
<text x="70.7" y="192.8">DAC6</text>
<text x="70.7" y="194.6">DAC7</text>
<text x="207.7" y="194.8">Size</text>
<text x="215" y="194.8">Document Number</text>
<text x="267.2" y="194.8">Rev</text>
<text x="269.1" y="196.6">A</text>
<text x="207.7" y="200.1">Date:</text>
<text x="217.1" y="200.1">Thursday, January 17, 2013</text>
<text x="243.8" y="200.1">Sheet</text>
<text x="252.8" y="200.1">11</text>
<text x="258.2" y="200.1">of</text>
<text x="263.6" y="200.1">20</text>
</g>
<g font-size="1.3">
<text x="29.2" y="1.7">5</text>
<text x="83.3" y="1.7">4</text>
<text x="137.4" y="1.7">3</text>
<text x="191.5" y="1.7">2</text>
<text x="245.6" y="1.7">1</text>
<text x=".8" y="28.1">D</text>
<text x="273.1" y="28.1">D</text>
<text x=".8" y="77.6">C</text>
<text x="273.1" y="77.6">C</text>
<text x=".8" y="127.3">B</text>
<text x="273.1" y="127.3">B</text>
<text x=".8" y="176.8">A</text>
<text x="273.1" y="176.8">A</text>
<text x="29.2" y="201.9">5</text>
<text x="83.3" y="201.9">4</text>
<text x="137.4" y="201.9">3</text>
<text x="191.5" y="201.9">2</text>
<text x="245.6" y="201.9">1</text>
</g>
</svg>
